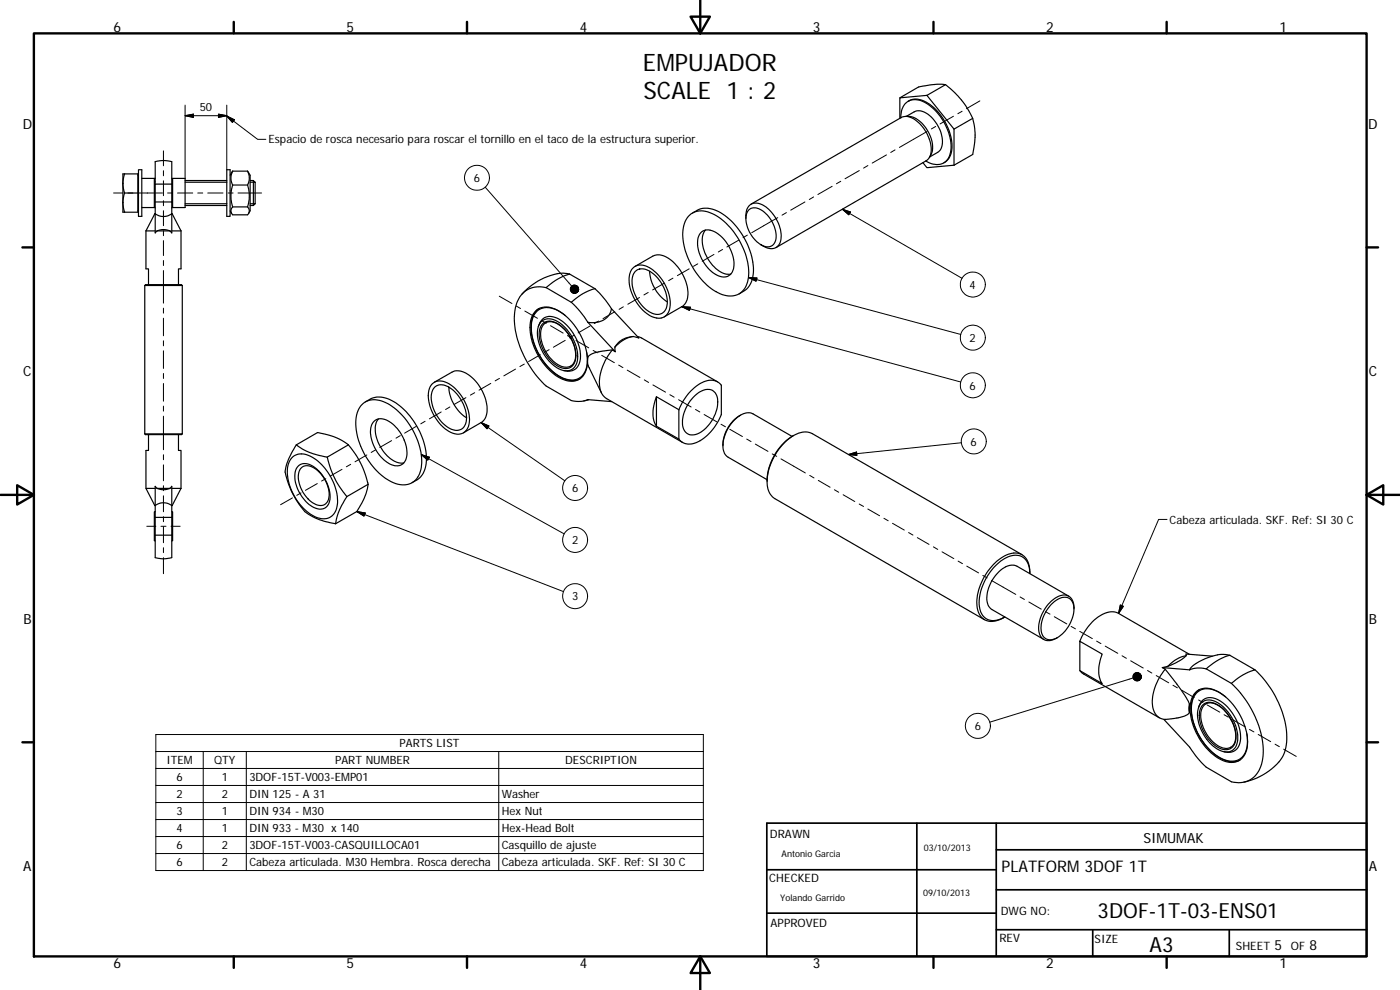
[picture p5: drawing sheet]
<svg xmlns="http://www.w3.org/2000/svg" width="420mm" height="297mm" viewBox="0 0 420 297" stroke-linecap="round" stroke-linejoin="round" font-family="sans-serif">
<g fill="none" stroke="#000" stroke-width=".36">
<path d="M270.1 29.4l5.5-3.3a24 24 0 0 1 8.2-.7 24.3 24.3 0 0 1 8.3 10.8l.4 2.4 .1 2.6-.7 5.2-5.6 3.2M270.4 35.3a4.6 4.6 0 0 1 4.2-5.4 11.7 11.7 0 0 1 8.4 6.3 12.3 12.3 0 0 1 1.7 11.2 4.4 4.4 0 0 1-6.3 1.2l-.6-.3M271.8 34.9a7.4 7.4 0 0 1 6.8 4.7 7.1 7.1 0 0 1 .3 7.7M272 34.9l2.4-1.4a4.8 4.8 0 0 1 5.5 2 9.4 9.4 0 0 1 2.5 9.1l-.7 .9-2.7 1.6M272.6 30.4a5.6 5.6 0 0 1 6.4 .9 16.2 16.2 0 0 1 6.6 14.1 4.6 4.6 0 0 1-2.4 3.5M278.2 28.6l-8.1 .8v6.1M278.2 28.6l8.1 10.1M283.8 25.4l-5.6 3.2M286.3 38.7v10.9M291.9 35.5l-5.6 3.2M36.9 55l.5 2.9M36.9 55v5.8"/>
<path d="M37.4 52.2h-.5v2.8M37.4 52.2h4v11.5h-4M37.4 57.9h4M37.4 52.2l-.5 2.8M37.4 57.9l-.5 2.9M41.4 52.6h.2M41.6 50.9h1v14h-1zM42.6 53.5h3.7v8.8h-3.7M46.6 53.5l-.3 .1M51.6 55.2h-5v5.4M51.6 55.2v5.4M51.6 55.2v-6.6a7.1 7.1 0 0 0-5 0v6.6"/>
<path d="M51.6 53.5l.2 .1M51.8 53.5h3.8v8.8h-3.8zM55.6 54.2h12.5M55.6 54.7h12.5M68.1 50.9h1v14h-1zM69.8 51.4l-.5 2 .5 2.1M69.8 55.5l-.5 3.3 .5 3.3M69.8 55.5h4.5M69.8 51.4h4.5M69.8 51.4l-.7 1.2M74.3 55.5l.5 3.3-.5 3.3M74.3 51.4l.5 2-.5 2.1"/>
<path d="M74.3 51.4l.8 1.2v10.6l-.5 .9M75.1 54.2h.9M75.1 54.7h1.4M76 54.2v7.5M76 54.2l.6 .5v6.4l-.6 .6M277 48.8l1.2 1.5 8.1-.7M36.9 60.8v2.9h.5M36.9 60.8l.5 2.9M41.4 63.2h.2M43.8 69.3h2.8M43.8 69.3v11.4h.8v4.7M46.3 62.2l.3 .2"/>
<path d="M46.6 60.6h5M46.6 60.6v3.5M46.6 64.2l-2.8 5.1M46.6 64.1a4.1 4.1 0 0 0 5 0M46.6 64.1v5.8l.5-.6M47.1 69.3h3.9M47.1 69.3a4.9 4.9 0 0 1 3.9 0M51.6 69.3h2.7M51.6 64.2l2.7 5.1M51.6 64.1v5.8l-.6-.6M51.6 60.6v3.5M51.8 62.2l-.2 .2"/>
<path d="M54.3 69.3v11.4h-.7v4.7M55.6 61.7h12.5M55.6 61.1h12.5M69.1 63.2l.4 .9M69.8 62.1l-.5 1.2 .5 1.2h4.5l.5-1.2-.5-1.2M69.8 62.1h4.5M75.1 61.7h.9M75.1 61.1h1.4M190.6 79.9l5.3-3a5.4 5.4 0 0 1 6.1 1.7 12.8 12.8 0 0 1 4.2 11.3l-.4 .9-.8 1-5.6 3.3M207 64.6a6.4 6.4 0 0 1 7.8 0 21.5 21.5 0 0 1 9.8 18.6 5.5 5.5 0 0 1-6.6 5.5 17.3 17.3 0 0 1-10.6-9.4 16.1 16.1 0 0 1-1.8-12.9zM207.8 63.9a7.3 7.3 0 0 1 9.1 .3 21.6 21.6 0 0 1 9.1 18.2 6.6 6.6 0 0 1-4.2 5.8M210.4 69.7a3.9 3.9 0 0 1 5.1 .5 11.7 11.7 0 0 1 4.6 10.4 3.1 3.1 0 0 1-4.8 2 11.3 11.3 0 0 1-5.8-11.4z"/>
<path d="M211.7 69a7.4 7.4 0 0 0 .3 7.9 9.1 9.1 0 0 0 6.5 5.4l.8-.1M223.8 65.6a3.8 3.8 0 0 1 2.4-4.6 7.1 7.1 0 0 1 6.2 3.8 8.7 8.7 0 0 1 1.4 8.6 3.2 3.2 0 0 1-4.6 .5l-.8-.5M224.8 62.9a3.5 3.5 0 0 1 4.7 .9 8.8 8.8 0 0 1 3 8.9 2.67 2.67 0 0 1-4.1 .7 9.2 9.2 0 0 1-4.3-9.5zM225.4 61.3l45-26a4.7 4.7 0 0 1 5.3 1.5 10.6 10.6 0 0 1 3.5 9.9l-.4 .8-.9 .8-45 26M43.4 85.7v44.5M43.4 85.7l.3-.3h10.8l.2 .3M43.4 85.7h11.3M54.7 85.7v44.5M160.7 93.3a5.8 5.8 0 0 1 7.4 .3 18.5 18.5 0 0 1 8.1 16.3 4.9 4.9 0 0 1-7.4 3.9 18.4 18.4 0 0 1-9.7-16.9l.7-2.3zM161.6 98a3.7 3.7 0 0 1 5.6-2.6 13.5 13.5 0 0 1 6.9 12.7 3.6 3.6 0 0 1-4.9 3.1M161.8 92.6a7.5 7.5 0 0 0-2.3 7.7 18.4 18.4 0 0 0 9.9 13.4l1.3 .4a5 5 0 0 0 3.3-.4M162.4 96.5a4.3 4.3 0 0 1 5.8 .5 12.8 12.8 0 0 1 5 11.6 3.4 3.4 0 0 1-5.5 2.1 12.9 12.9 0 0 1-6.3-12.1l.3-1z"/>
<path d="M162.8 97.2a3.7 3.7 0 0 1 5 .2 11.5 11.5 0 0 1 4.9 10.8 3.1 3.1 0 0 1-4.9 1.9 11.6 11.6 0 0 1-5.8-11.4zM163.2 97.3a3.8 3.8 0 0 1 5.2 .6 10.9 10.9 0 0 1 4.1 10.5 2.88 2.88 0 0 1-4.6 1.2 10.8 10.8 0 0 1-5.4-11.2zM163.9 86.3a7.3 7.3 0 0 0-9.4 6.8 26.7 26.7 0 0 0 6 19l3.4 3.7 7.6 4.4a7.9 7.9 0 0 0 4.9-.3l7.2 .6M163.9 86.3l7.6 4.4M169.7 94.7a7 7 0 0 0-8.1-1.7 7.6 7.6 0 0 0-1.9 7.9 18.1 18.1 0 0 0 9.6 12.7 4.8 4.8 0 0 0 6.9-4.3l-.1-3.5M171 82.2a17.3 17.3 0 0 0-7.1 4.1M171 82.2a14.7 14.7 0 0 0-12.1 3.9l-2.2 2.1M171 82.2l7.6 4.4M171.5 90.7a28.2 28.2 0 0 1 4.9 6M176.4 96.7l8.2 8.8M178.6 86.6a16.6 16.6 0 0 0-7.1 4.1M178.6 86.6a30.6 30.6 0 0 1 4.9 6"/>
<path d="M183.5 92.6l8.2 8.8-1.6-.4M183.5 92.6a5.4 5.4 0 0 1-6.4 4.2l-.7-.1M189.7 80.7a4 4 0 0 1 5.7-.1 13.1 13.1 0 0 1 5.6 12 3.5 3.5 0 0 1-5.4 2.4 13.1 13.1 0 0 1-6.7-12.6zM190.6 81.4a3.7 3.7 0 0 1 5 .4 10.8 10.8 0 0 1 4.4 10.7 3.2 3.2 0 0 1-5.2 1 11.1 11.1 0 0 1-4.9-10.5zM195 81.4a11.9 11.9 0 0 0 5.3 9.2M129.5 115.4a3.9 3.9 0 0 1 5.2-.3 13.1 13.1 0 0 1 6 12.4 3.5 3.5 0 0 1-5.5 2.2 13 13 0 0 1-6.5-12.6zM130.3 114.7l5.3-3a5.1 5.1 0 0 1 5.7 1.3 12.8 12.8 0 0 1 4.6 11.7l-.3 .9-.9 1-5.6 3.3M134.7 116.2a11.6 11.6 0 0 0 5.3 9.1 3.2 3.2 0 0 1-3.2 3.8 10.2 10.2 0 0 1-7.2-8.1 4.4 4.4 0 0 1 1.8-5.4 6.2 6.2 0 0 1 6.2 3.3 11.6 11.6 0 0 1 2.4 6.4M170.8 100.6l.7 1.3M176.7 119.9l-1.5 .4M183.8 105l-2 .2a7.9 7.9 0 0 0-5.3 1.8 4.4 4.4 0 0 0 .3 3.3l3.7 7.6M183.8 105a14.7 14.7 0 0 0-3.7 11.9l.6 1.4 1.4 1.3 22.8 13.2"/>
<path d="M183.8 105l.8 .5M184.5 104.1l.1 1.4M190.1 101a6.4 6.4 0 0 0-5.6 3.1M190.1 101a9.5 9.5 0 0 0-5.6 3.1M191.3 101l1.2 .4 22.9 13.2M197 119v8.9M208.5 118.8a4.6 4.6 0 0 1 5.6-1.5 5.2 5.2 0 0 1 1 5.7 10.7 10.7 0 0 1-6.6 7.4 3.1 3.1 0 0 1-3.7-3.7 11.7 11.7 0 0 1 3.7-7.9zM43.4 130.2l.3 .2h10.8l.2-.2M43.4 130.2h11.3M44.6 130.4v4.7h-.8v11.4l2.8 5.2M53.6 130.4v4.7h.7v11.4M87.5 137.4a4.7 4.7 0 0 1 6.2-.2 16.2 16.2 0 0 1 7.5 14.3 4.3 4.3 0 0 1-6.3 3.7 15.9 15.9 0 0 1-8.5-15.4l.3-1.1z"/>
<path d="M88.9 133.5a18.6 18.6 0 0 0-3.3 8.1 24.6 24.6 0 0 0 6.3 12.2 19.2 19.2 0 0 0 8.8 3.3M88.9 133.5a19 19 0 0 0 9.3 3.7M88.9 133.5l6.4-3.7a19 19 0 0 1 9.3 3.7M89.7 139.7a4 4 0 0 1 5.1 .8 10.8 10.8 0 0 1 4 10.3 2.98 2.98 0 0 1-4.6 1.5 10.8 10.8 0 0 1-5.5-11.2zM98.2 137.2a27.1 27.1 0 0 0 5.9 11.8M104.6 133.5a26.8 26.8 0 0 1 5.9 11.8M104.6 133.5l-6.4 3.7M108.6 121.4a6.2 6.2 0 0 1 7.8-.3 21.4 21.4 0 0 1 10.1 18.5 5.7 5.7 0 0 1-2.9 5.2 5.7 5.7 0 0 1-6-.2 21 21 0 0 1-10.7-19.4l.8-2.5zM109.7 120.6a7.4 7.4 0 0 1 9 .2 21.7 21.7 0 0 1 9.2 18.3 6.5 6.5 0 0 1-4.2 5.7M112.3 126.4a3.9 3.9 0 0 1 5.1 .5 11.5 11.5 0 0 1 4.6 10.4 3.1 3.1 0 0 1-4.9 2 11.6 11.6 0 0 1-5.8-11l.3-.9zM113.6 125.7a7.3 7.3 0 0 0 .3 7.8 8.6 8.6 0 0 0 6.9 5.5l.4-.1M203.7 122.9a14.2 14.2 0 0 1 8.6-8.7 3.9 3.9 0 0 1 4.2 1.4v8.8a14.4 14.4 0 0 1-8.5 8.7 3.9 3.9 0 0 1-4.3-1.4"/>
<path d="M203.7 122.9l-6.7-3.9a9.9 9.9 0 0 0 0 8.9l6.7 3.8M203.7 122.9v8.8M222.3 124.6a10.7 10.7 0 0 0-5.3 9.2M237.7 130.9l-11.7-6.7a4.7 4.7 0 0 0-5.3 1.5 10.5 10.5 0 0 0-3.4 9.9l.3 .8 .9 .8 11.7 6.7M238.2 130.7a16.5 16.5 0 0 0-8 13.7M43.8 146.5h2.8M46.6 151.7a4.1 4.1 0 0 1 5 0M46.6 151.7v3.5M46.6 155.2h5M46.6 155.2v5.4M46.6 153.5l-.3 .1v8.6l.3 .1M47.1 146.5a4.9 4.9 0 0 0 3.9 0"/>
<path d="M47.1 146.5h3.9M47.1 146.5l-.5-.6v5.8M51 146.5l.6-.6v5.8M51.6 146.5h2.7M51.6 151.7v3.5M51.6 155.2v5.4M51.6 153.5l.2 .1v8.6l-.2 .1M54.3 146.5l-2.7 5.2M90.3 140.5a3.4 3.4 0 0 1 4.7 .4 9.5 9.5 0 0 1 3.6 9 2.67 2.67 0 0 1-4.4 1.2 9.5 9.5 0 0 1-4.4-9.6zM104.1 149a19.1 19.1 0 0 0-3.4 8.1M110.5 145.3a19.3 19.3 0 0 1-3.4 8.2l-6.4 3.6M110.5 145.3l-6.4 3.7"/>
<path d="M46.6 160.6v6.6a6.7 6.7 0 0 0 5 0v-6.6M46.6 160.6h5M306.7 166.4l-62.9-36.3a6.9 6.9 0 0 0-7.5 1.9 17 17 0 0 0-5.9 14.2 4.9 4.9 0 0 0 2.1 3.4l63 36.3M309.1 172.1a4.7 4.7 0 0 0-4.3-5.5 11.7 11.7 0 0 0-8.5 6.3 13 13 0 0 0-1.9 10.8 4.2 4.2 0 0 0 6 2l1.2-.6M309.1 172a5.3 5.3 0 0 0-3.8-6.1 10.8 10.8 0 0 0-8.7 5.3 14.8 14.8 0 0 0-3 12.4 4.6 4.6 0 0 0 6.9 2.1l.9-.5M320.7 178.9l-15.5-9a5.4 5.4 0 0 0-6.1 2.4 10.1 10.1 0 0 0-2.7 9l.5 .8 .8 .8 15.6 9M315.6 181.3a4.6 4.6 0 0 1 5.4-1.7 5.5 5.5 0 0 1 .6 6.5 8.5 8.5 0 0 1-6.4 5.9 2.96 2.96 0 0 1-2.8-3.6 10.9 10.9 0 0 1 3.2-7.1zM322.3 182.7a3.3 3.3 0 0 0-3.6-4.1 10.5 10.5 0 0 0-6.7 11.6 2.93 2.93 0 0 0 4.5 1.5l.9-.4M324.1 192.4a13.4 13.4 0 0 1 9.3-8.8h1l1.3 .4 21.2 12.3M324.1 192.4l6.7 3.9a9.9 9.9 0 0 0 0 8.8l-6.7-3.9zM350.5 199.9l-1.7 .4M356 196.7l-.1-.5 7.9 .7"/>
<path d="M356 196.7a15.6 15.6 0 0 1-5.5 3.2M356 196.7a10.1 10.1 0 0 0-5.5 3.2M369.1 196.6a16.8 16.8 0 0 0-7.1 4.1M369.1 196.6a14.2 14.2 0 0 0-10.9 3l-1.2 1.4M369.1 196.6l7.5 4.4a17.8 17.8 0 0 0-7 4M324.1 201.2l1.1 1 22.8 13.2M348.8 200.3l.9 .5M348.8 200.3l8.2 .7M349.7 200.8l4.1 5.2 2.7 4.2 .5 1v2.6a8.1 8.1 0 0 1-5.3 1.9 4.3 4.3 0 0 1-5.8-4.2 15.5 15.5 0 0 1 3.8-10.7zM357 211.2l-.2 1.4 .2 1.2M359 207.5a5.3 5.3 0 0 1 6.3-.1 18.5 18.5 0 0 1 9 16.6 5 5 0 0 1-7.7 4 18.6 18.6 0 0 1-9.4-16.4 6.2 6.2 0 0 1 1.8-4.1zM359.7 212.3a3.7 3.7 0 0 1 6.1-2.2 13.5 13.5 0 0 1 6.4 12.4 3.6 3.6 0 0 1-4.9 3.1"/>
<path d="M359.9 206.9a7.4 7.4 0 0 0-2.2 7.8 18.1 18.1 0 0 0 10.3 13.6l2.3 .3 1.8-.5M360.4 211a4.1 4.1 0 0 1 5.7 .2 12.9 12.9 0 0 1 5.2 11.5 3.4 3.4 0 0 1-5.2 2.4 12.6 12.6 0 0 1-6.5-12.4zM360.9 211.6a3.8 3.8 0 0 1 5 .2 11.7 11.7 0 0 1 4.9 10.7 3.2 3.2 0 0 1-5.4 1.7 11.6 11.6 0 0 1-5.3-11.1zM361.6 211.4a4.4 4.4 0 0 1 5.5 1.4 10.4 10.4 0 0 1 3.4 10.1 2.95 2.95 0 0 1-4.5 1.1 11.2 11.2 0 0 1-5.5-10.7l.5-1.3zM362 200.7l7.6 4.3M362 200.7a7.7 7.7 0 0 0-5 .3M367.8 209.1a7.9 7.9 0 0 0-7.3-2.2 6.1 6.1 0 0 0-2.9 6.9 18.1 18.1 0 0 0 9.8 14.1 4.8 4.8 0 0 0 6.9-4.3l-.1-3.5M368.9 215l.7 1.2M369.6 205a29 29 0 0 1 9.4 22 7.7 7.7 0 0 1-6.7 7.8l-2.7-.2-7.6-4.4a29.7 29.7 0 0 1-5-6l-7.7-8.4M376.6 201a29.1 29.1 0 0 1 9.5 21.7 10.7 10.7 0 0 1-5.3 8.6 19.3 19.3 0 0 1-7.5 3.4"/>
</g>
<g fill="none" stroke="#000" stroke-width=".71">
<path d="M10.2 10h399.9v277h-399.9zM70.2 6.6v3.4M140.2 6.6v3.4M207.3 5h5.8l-2.9 5zM210.2 0v10M280.2 6.6v3.4M350.1 6.6v3.4M6.7 74.2h3.5M410.1 74.2h3.5M.2 148.5h10M5.2 145.6l5 2.9-5 2.9zM410.1 148.5l5-2.9v5.8z"/>
<path d="M410.1 148.5h10M6.7 222.7h3.5M410.1 222.7h3.5M70.2 287v3.4M140.2 287v3.4M210.2 287l2.9 5h-5.8zM210.2 287v10M280.2 287v3.4M350.1 287v3.4"/>
</g>
<path d="M230.1 247h180v40h-180zM275.2 247v40M299 255h111.1M299 247v40M230.1 274h68.9M230.1 261h68.9M299 279h111.1M299 267h111.1M327.9 279v8M368.9 279v8" fill="none" stroke="#000" stroke-width=".51"/>
<g fill="none" stroke="#000" stroke-width=".3">
<path d="M55.6 34.7l2.4-.5v1zM55.6 34.7h12.5M55.6 31.5v22M65.6 34.2l2.5 .5-2.5 .5zM68.1 34.8l2.2 1.1-.5 .8zM68.1 31.5v19.4M68.1 34.8l9.2 7h2.5M278.2 39.5l-8.3 4.7M280.8 38l-1.3 .7M286.1 34.9l-4 2.3M288.7 33.4l-1.2 .7M294.1 30.3l-4.1 2.3"/>
<path d="M34.1 57.9h2.8M38.4 57.9h1.5M41.4 57.9h7.4M49.1 45.3v4.4M49.1 51.2v1.5M49.1 54.3v4.4M50.3 57.9h1.5M53.3 57.9h4.5M59.3 57.9h1.5M62.3 57.9h4.6M68.4 57.9h1.5M71.4 57.9h7.1"/>
<path d="M145.6 56.2l26 29.7M244.2 59.1l-1.3 .8M249.7 55.9l-4.2 2.5M252.3 54.4l-1.3 .7M257.9 51.2l-4.3 2.4M260.5 49.7l-1.3 .7M266 46.5l-4.2 2.4M268.6 45l-1.3 .7M49.1 60.2v1.5M49.1 63.2v4.5M49.1 69.2v1.5M49.1 72.2v4.5"/>
<path d="M49.1 78.2v1.5M209.4 79.2l-1.3 .7M214.3 76.3l-3.6 2.1M216.9 74.8l-1.3 .8M221.7 72.1l-3.5 2M224.3 70.5l-1.3 .8M233.4 65.3l-7.8 4.5M236 63.8l-1.3 .8M241.6 60.6l-4.3 2.5M252.8 62.8l35.9 20.7M252.8 62.8l2.4 .8-.5 .9zM49.1 81.2v9.8"/>
<path d="M49.1 92.5v1.5M49.1 95.5v5.3M149.8 88.9l3.8 2.2M154.9 91.8l1.3 .8M157.5 93.3l3.8 2.2M162.6 96.2l1.3 .8M165.2 97.7l3.8 2.2M177 97.8l-3.5 2.1M179.7 96.3l-1.4 .8M184.5 93.5l-3.5 2.1M187.1 92.1l-1.3 .7M191.9 89.3l-3.5 2"/>
<path d="M194.5 87.8l-1.3 .7M199.4 85l-3.6 2M202 83.5l-1.3 .7M204.6 92l2.6 .2-.3 .9zM204.6 92l83.7 22.6M206.8 80.7l-3.5 2M224.6 83.2l2.6 .2-.3 1zM224.6 83.2l63.7 17.2M49.1 102.3v1.5M49.1 105.3v5.3M49.1 112.1v1.5M49.1 115.1v5.3"/>
<path d="M139.8 119.3l-3.5 2M142.5 117.8l-1.3 .8M147.3 115l-3.5 2.1M149.9 113.5l-1.3 .8M154.7 110.7l-3.5 2.1M157.3 109.2l-1.3 .8M162.2 106.4l-3.6 2.1M164.8 104.9l-1.3 .8M169.6 102.1l-3.5 2.1M170.3 100.7l1.3 .8M172.2 100.6l-1.3 .8M172.9 102.2l3.8 2.2"/>
<path d="M178 105.1l1.3 .8M180.6 106.6l3.8 2.2M185.7 109.5l1.3 .8M188.2 111.1l3.9 2.2M193.4 114l1.3 .7M195.9 115.5l3.8 2.2M201 118.4l1.3 .8M203.7 119.9l3.7 2.2M49.1 121.9v1.5M49.1 124.9v10M49.1 136.4v1.5M49.1 139.5v4.8"/>
<path d="M105.3 139.3l-1.4 .8M110.1 136.5l-3.6 2.1M112.7 135l-1.3 .8M117.5 132.2l-3.5 2.1M120.1 130.7l-1.3 .8M125 127.9l-3.6 2.1M126.4 136.4l2.5 .8-.5 .8zM126.4 136.4l42.9 23.8M127.6 126.4l-1.3 .8M132.4 123.6l-3.5 2.1M135 122.1l-1.3 .8M144.4 126.8l2.3 1-.5 .9z"/>
<path d="M144.4 126.8l25.1 17.5M208.7 122.9l1.3 .7M211.3 124.4l3.8 2.2M216.4 127.3l1.3 .8M219 128.8l3.8 2.2M224.1 131.7l1.3 .8M226.7 133.2l3.8 2.2M231.8 136.2l1.3 .7M234.4 137.7l7.3 4.2M254.6 136.4l2.5-.8 .1 1zM288.5 132.8l-33.9 3.6M44.1 157.9h2.7"/>
<path d="M48.3 157.9h1.5M49.1 145.7v1.5M49.1 148.8v4.7M49.1 155v1.5M49.1 158v4.8M51.3 157.9h2.8M87.8 149.4l-3.6 2M90.3 147.9l-1.2 .7M95.2 145.1l-3.5 2M97.8 143.6l-1.3 .7M102.6 140.8l-3.5 2.1M107.1 153.5l62 24"/>
<path d="M107.1 153.5l2.5 .4-.4 1zM243 142.6l1.3 .8M245.6 144.1l3.5 2.1M250.4 146.9l1.3 .8M253 148.4l3.5 2.1M257.9 151.2l1.3 .8M260.4 152.7l3.6 2M265.3 155.5l1.3 .8M267.9 157l3.5 2M272.7 159.8l1.3 .7M350.2 155.9h-2.5l-12 28.1M49.1 164.3v1.5"/>
<path d="M49.1 167.3v4.8M275.3 161.3l3.5 2M280.1 164.1l1.3 .7M282.7 165.6l3.5 2M287.5 168.4l1.4 .7M290.1 169.9l3.6 2M295 172.7l1.3 .7M297.5 174.2l7.4 4.2M306.1 179.1l1.3 .8M308.8 180.6l3.7 2.2M313.8 183.5l1.3 .8M316.4 185l3.8 2.2"/>
<path d="M321.5 188l1.3 .7M324.1 189.4l3.7 2.2M329.1 192.4l1.3 .7M331.7 193.9l3.8 2.1M336.2 181.5l.9 .4-1.4 2.1zM336.8 196.8l1.2 .7M339.3 198.3l3.8 2.1M340.1 203.4l-43.1 13.3M344.4 201.2l1.3 .8M347 202.7l3.7 2.2M352 205.6l1.3 .8M354.7 207.1l3.7 2.2"/>
<path d="M359.7 210l1.3 .8M362.3 211.5l3.8 2.2M367.4 214.4l1.2 .8M369.9 215.9l3.8 2.2M375 218.9l1.3 .7M46.8 220.4h164.3v40.8h-164.3zM46.8 225.5h164.3M46.8 230.6h164.3M46.8 235.7h164.3M61 225.5v35.7M73.9 225.5v35.7M149.7 225.5v35.7"/>
<path d="M377.6 220.4l3.7 2.1M382.7 223.3l1.3 .7M385.2 224.8l3.8 2.1M46.8 240.8h164.3M46.8 245.9h164.3M46.8 251h164.3M46.8 256.1h164.3"/>
<circle cx="143.2" cy="53.4" r="3.8"/>
<circle cx="292" cy="85.4" r="3.8"/>
<circle cx="292" cy="115.6" r="3.8"/>
<circle cx="292" cy="101.3" r="3.7"/>
<circle cx="292.3" cy="132.4" r="3.8"/>
<circle cx="172.6" cy="146.4" r="3.8"/>
<circle cx="172.6" cy="178.9" r="3.8"/>
<circle cx="172.6" cy="162" r="3.7"/>
<circle cx="293.5" cy="217.8" r="3.7"/>
</g>
<g fill="#000" stroke="#000" stroke-width=".3">
<path d="M55.6 34.7l2.4-.5v1zM65.6 34.2l2.5 .5-2.5 .5zM68.1 34.8l2.2 1.1-.5 .8zM252.8 62.8l2.4 .8-.5 .9zM173.6 86.3v.5zM173.4 86l.2 .8zM173.2 85.8l.4 1zM173 85.7l.6 1.1zM172.7 85.6l.9 1.2zM172.5 85.5l1.1 1.3zM172.2 85.5h.3l1.1 1.3zM171.9 85.6l.3-.1 1.4 1.3z"/>
<path d="M171.7 85.7l.2-.1 1.7 1.2zM171.5 85.9l.2-.2 1.9 1.1zM171.5 85.9l2.1 .9-2.3-.7zM171.3 86.1l2.3 .7-2.4-.4zM171.2 86.4l2.4 .4-2.4-.1zM171.2 86.7l2.4 .1-2.4 .1zM171.2 86.9l2.4-.1-2.4 .4zM171.2 87.2l2.4-.4-2.3 .6zM171.3 87.4l2.3-.6-2.1 .9zM171.5 87.7l2.1-.9-1.9 1zM171.7 87.8l1.9-1-1.7 1.1zM171.9 87.9l1.7-1.1-1.4 1.2z"/>
<path d="M172.2 88l1.4-1.2-1.1 1.2zM173.6 86.8l-.9 1.2h-.2zM173.6 86.8l-.9 1.2zM173.6 86.8l-.6 1.1zM173.6 86.8l-.4 .9zM173.6 86.8l-.2 .7zM173.6 86.8v.5zM173.6 86.8v.3zM204.6 92l2.6 .2-.3 .9zM224.6 83.2l2.6 .2-.3 1zM126.4 136.4l2.5 .8-.5 .8zM144.4 126.8l2.3 1-.5 .9z"/>
<path d="M254.6 136.4l2.5-.8 .1 1zM107.1 153.5l2.5 .4-.4 1zM336.2 181.5l.9 .4-1.4 2.1zM342.4 202.5l.1 .6zM342.2 202.3l.3 .8zM342.1 202.1l.4 1zM341.8 202l.7 1.1zM341.6 201.8l.9 1.3zM341.3 201.8h.3l.9 1.3zM341 201.8h.3l1.2 1.3zM340.8 201.9l.2-.1 1.5 1.3zM340.6 202l.2-.1 1.7 1.2z"/>
<path d="M340.3 202.2l.3-.2 1.9 1.1zM340.3 202.2l2.2 .9-2.3-.7zM340.2 202.4l2.3 .7-2.4-.5zM340.1 202.6l2.4 .5-2.5-.2zM340 202.9l2.5 .2-2.5 .1zM340 203.2l2.5-.1-2.4 .4zM340.1 203.5l2.4-.4-2.3 .6zM340.2 203.7l2.3-.6-2.2 .8zM340.3 203.9l2.2-.8-1.9 1zM340.6 204.1l1.9-1-1.7 1.1zM340.8 204.2l1.7-1.1-1.5 1.2zM341 204.3l1.5-1.2-1.2 1.2z"/>
<path d="M342.5 203.1l-.9 1.2h-.3zM342.5 203.1l-.9 1.2zM342.5 203.1l-.7 1.1zM342.5 203.1l-.4 .9zM342.5 203.1l-.3 .7zM342.5 203.1l-.1 .5zM342.5 203.1v.2z"/>
</g>
<g font-size="7.2">
<text x="192.9" y="21.2">EMPUJADOR</text>
<text x="193.2" y="29.8">SCALE 1 : 2</text>
</g>
<g font-size="6.3">
<text x="329.4" y="275.4">3DOF-1T-03-ENS01</text>
<text x="345" y="285.6">A3</text>
</g>
<text font-size="4.8" x="300.6" y="261.7">PLATFORM 3DOF 1T</text>
<g font-size="4.2">
<text x="34" y="9.6">6</text>
<text x="104" y="9.6">5</text>
<text x="174" y="9.6">4</text>
<text x="244" y="9.6">3</text>
<text x="314" y="9.6">2</text>
<text x="384" y="9.6">1</text>
<text x="6.8" y="38.7">D</text>
<text x="410.6" y="38.7">D</text>
<text x="7" y="112.9">C</text>
<text x="410.8" y="112.9">C</text>
<text x="7" y="187.1">B</text>
<text x="410.8" y="187.1">B</text>
<text x="343.1" y="252.8">SIMUMAK</text>
<text x="7" y="261.3">A</text>
<text x="410.8" y="261.3">A</text>
<text x="382.5" y="285">5</text>
<text x="393" y="285">8</text>
<text x="34" y="290.4">6</text>
<text x="104" y="290.4">5</text>
<text x="174" y="290.4">4</text>
<text x="244" y="290.4">3</text>
<text x="314" y="290.4">2</text>
<text x="384" y="290.4">1</text>
</g>
<g font-size="3.5">
<text x="231.1" y="251.4">DRAWN</text>
<text x="230.9" y="264.6">CHECKED</text>
<text x="300.3" y="274.5">DWG NO:</text>
<text x="231.3" y="278.2">APPROVED</text>
<text x="299.9" y="282.6">REV</text>
<text x="328.5" y="283">SIZE</text>
<text x="370.9" y="285">SHEET</text>
<text x="387.4" y="285">OF</text>
</g>
<g font-size="3.4">
<text x="60" y="33.2">50</text>
<text x="80.6" y="42.8">Espacio de rosca necesario para roscar el tornillo en el taco de la estructura superior.</text>
<text x="142.2" y="54.6">6</text>
<text x="291" y="86.6">4</text>
<text x="291" y="102.6">2</text>
<text x="291" y="116.9">6</text>
<text x="291.3" y="133.7">6</text>
<text x="171.7" y="147.7">6</text>
<text x="351" y="157.1">Cabeza articulada. SKF. Ref: SI 30 C</text>
<text x="171.7" y="163.3">2</text>
<text x="171.7" y="180.1">3</text>
<text x="292.5" y="219">6</text>
<text x="119.9" y="224.2">PARTS LIST</text>
<text x="49.9" y="229.3">ITEM</text>
<text x="64.3" y="229.3">QTY</text>
<text x="100.6" y="229.3">PART NUMBER</text>
<text x="169.6" y="229.3">DESCRIPTION</text>
<text x="52.9" y="234.4">6</text>
<text x="52.9" y="239.5">2</text>
<text x="66.5" y="234.4">1</text>
<text x="66.5" y="239.5">2</text>
<text x="74.8" y="234.4">3DOF-15T-V003-EMP01</text>
<text x="74.8" y="239.5">DIN 125 - A 31</text>
<text x="150.6" y="239.5">Washer</text>
<text x="52.9" y="244.6">3</text>
<text x="66.5" y="244.6">1</text>
<text x="74.8" y="244.6">DIN 934 - M30</text>
<text x="150.6" y="244.6">Hex Nut</text>
<text x="52.9" y="249.7">4</text>
<text x="66.5" y="249.7">1</text>
<text x="74.8" y="249.7">DIN 933 - M30 x 140</text>
<text x="150.6" y="249.7">Hex-Head Bolt</text>
<text x="52.9" y="254.8">6</text>
<text x="66.5" y="254.8">2</text>
<text x="74.8" y="254.8">3DOF-15T-V003-CASQUILLOCA01</text>
<text x="150.6" y="254.8">Casquillo de ajuste</text>
<text x="52.9" y="259.9">6</text>
<text x="66.5" y="259.9">2</text>
<text x="74.8" y="259.9">Cabeza articulada. M30 Hembra. Rosca derecha</text>
<text x="150.6" y="259.9">Cabeza articulada. SKF. Ref: SI 30 C</text>
</g>
<g font-size="2.7">
<text x="234.5" y="257.1">Antonio Garcia</text>
<text x="277.3" y="255.2">03/10/2013</text>
<text x="277" y="268.7">09/10/2013</text>
<text x="234.2" y="270.2">Yolando Garrido</text>
</g>
</svg>
